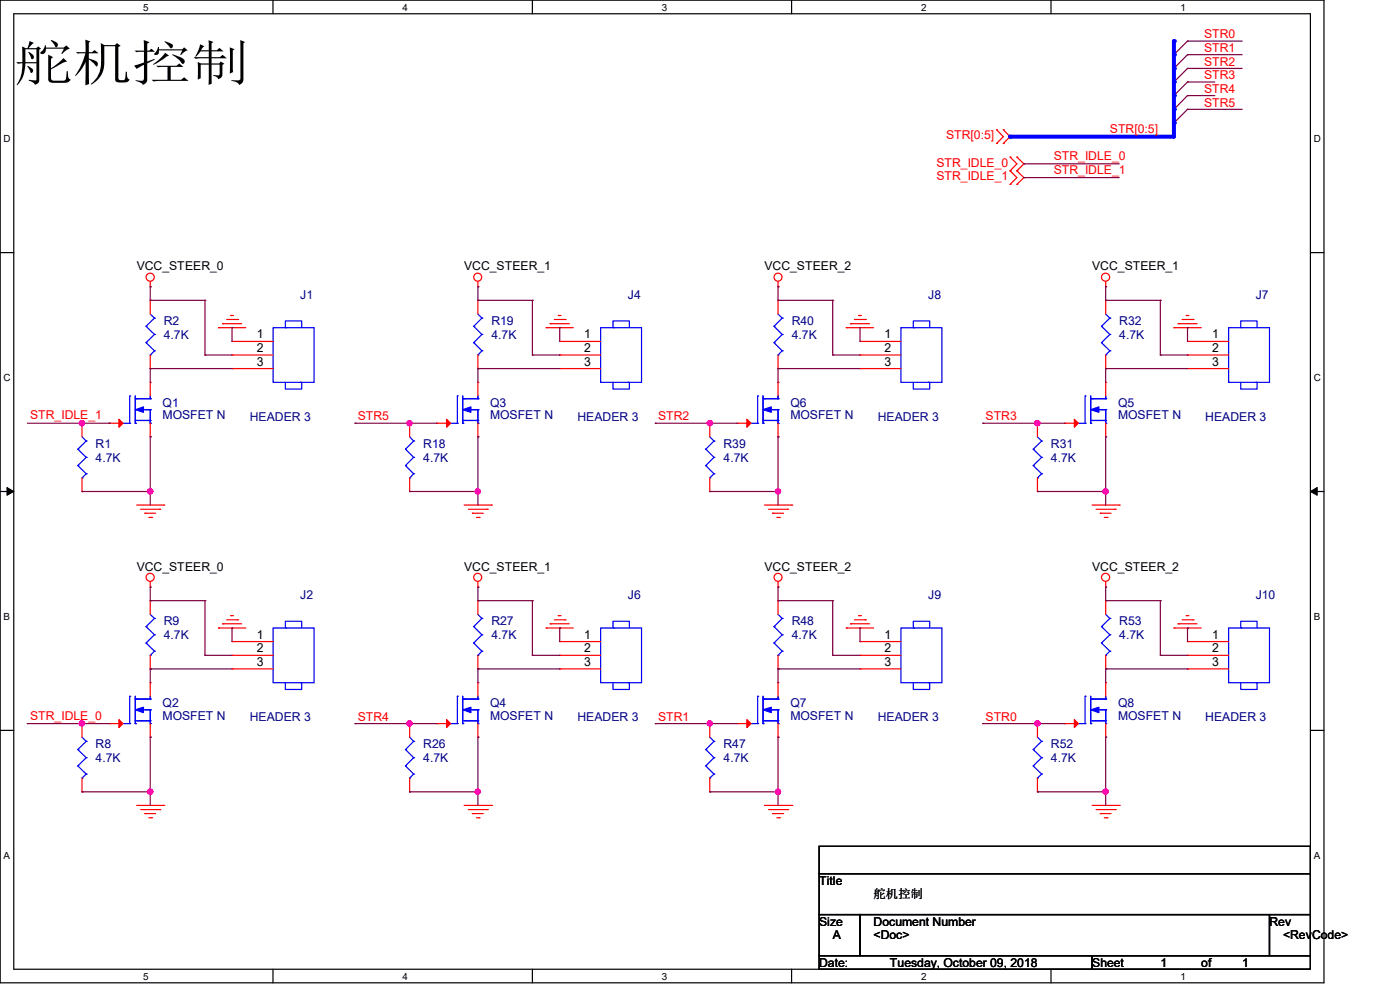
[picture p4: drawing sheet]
<svg xmlns="http://www.w3.org/2000/svg" width="297mm" height="210mm" viewBox="0 0 297 210" stroke-linecap="round" stroke-linejoin="round" font-family="sans-serif">
<path d="M0 0h280.9v208.5h-280.9zM2.9 2.9h275.1v202.7h-275.1z" fill="none" stroke="#000" stroke-width=".25"/>
<g fill="#fff">
<path d="M30.4 .3h1.1v2.4h-1.1z"/>
<path d="M30.4 205.9h1.1v2.3h-1.1z"/>
</g>
<path d="M57.9 0v2.9M57.9 205.6v2.9" fill="none" stroke="#000" stroke-width=".25"/>
<g fill="#fff">
<path d="M85.4 .3h1.1v2.4h-1.1z"/>
<path d="M85.4 205.9h1.1v2.3h-1.1z"/>
</g>
<path d="M112.9 0v2.9M112.9 205.6v2.9" fill="none" stroke="#000" stroke-width=".25"/>
<g fill="#fff">
<path d="M140.4 .3h1.2v2.4h-1.2z"/>
<path d="M140.4 205.9h1.2v2.3h-1.2z"/>
</g>
<path d="M167.9 0v2.9M167.9 205.6v2.9" fill="none" stroke="#000" stroke-width=".25"/>
<g fill="#fff">
<path d="M195.4 .3h1.2v2.4h-1.2z"/>
<path d="M195.4 205.9h1.2v2.3h-1.2z"/>
</g>
<path d="M223 0v2.9M223 205.6v2.9" fill="none" stroke="#000" stroke-width=".25"/>
<g fill="#fff">
<path d="M250.4 .3h1.2v2.4h-1.2z"/>
<path d="M250.4 205.9h1.2v2.3h-1.2z"/>
<path d="M.8 28.2h1.4v2.4h-1.4z"/>
<path d="M278.7 28.2h1.5v2.4h-1.5z"/>
<path d="M.8 78.9h1.4v2.3h-1.4z"/>
<path d="M278.7 78.9h1.5v2.3h-1.5z"/>
</g>
<path d="M0 53.6h2.9M278 53.6h2.9" fill="none" stroke="#000" stroke-width=".25"/>
<g fill="#fff">
<path d="M.8 129.6h1.3v2.3h-1.3z"/>
<path d="M278.7 129.6h1.4v2.3h-1.4z"/>
</g>
<path d="M0 104.3h2.9M278 104.3h2.9" fill="none" stroke="#000" stroke-width=".25"/>
<path d="M1.5 103.4l1.4 .9-1.4 .8zM278 104.3l1.4-.9v1.7z" fill="#000" stroke="#000" stroke-width=".21"/>
<g fill="#fff">
<path d="M.8 180.3h1.3v2.3h-1.3z"/>
<path d="M278.7 180.3h1.4v2.3h-1.4z"/>
</g>
<path d="M0 154.9h2.9M278 154.9h2.9M173.8 179.5h104.2v5.8h-104.2zM173.8 185.3h104.2v8.7h-104.2zM173.8 194h8.7v8.7h-8.7zM182.5 194h86.8v8.7h-86.8zM269.3 194h8.7v8.7h-8.7zM173.8 202.7h57.9v2.9h-57.9zM231.7 202.7h46.3v2.9h-46.3z" fill="none" stroke="#000" stroke-width=".25"/>
<g fill="none" stroke="#f00" stroke-width=".25">
<path d="M211.4 27.5h.1M211.4 30.4h.1M211.4 27.5l1.5 1.5-1.5 1.4M212.9 30.4h.1M212.9 27.5h.1M212.9 27.5l1.4 1.5-1.4 1.4M214.3 33.3h.1M214.3 36.2h.1M214.3 39.1h.1M214.3 33.3l1.4 1.5-1.4 1.4M214.3 36.2l1.4 1.5-1.4 1.4M215.7 36.2h.1"/>
<path d="M215.7 33.3h.1M215.7 39.1h.1M215.7 33.3l1.5 1.5-1.5 1.4M215.7 36.2l1.5 1.5-1.5 1.4M31.9 59.7v1.1M101.4 59.7v1.1M165.1 59.7v1.1M234.6 59.7v1.1M31.9 60.8h.1M31.9 63.7h.1M31.9 78.2h.1M31.9 63.7v2.9"/>
<path d="M31.9 75.3v2.9M46.4 69.5h.1M46.4 69.5h5.8M47.2 68.7h.1M47.2 68.7h4.1M48.1 67.8h2.3M49 66.9h.1M49 66.9h.5M49.2 72.4h.1M49.2 75.3h.1M49.2 78.2h.1M49.2 72.4h8.8"/>
<path d="M49.2 75.3h8.8M49.2 78.2h8.8M50.4 67.8h.1M101.4 60.8h.1M101.4 63.7h.1M101.4 78.2h.1M101.4 63.7v2.9M101.4 75.3v2.9M115.9 69.5h.1M115.9 69.5h5.7M116.7 68.7h.1M116.7 68.7h4.1"/>
<path d="M117.6 67.8h2.3M118.4 66.9h.1M118.4 66.9h.6M118.7 72.4h.1M118.7 75.3h.1M118.7 78.2h.1M118.7 72.4h8.7M118.7 75.3h8.7M118.7 78.2h8.7M119.9 67.8h.1M165.1 60.8h.1M165.1 63.7h.1"/>
<path d="M165.1 78.2h.1M165.1 63.7v2.9M165.1 75.3v2.9M179.5 69.5h.1M179.5 69.5h5.8M180.4 68.7h.1M180.4 68.7h4.1M181.3 67.8h2.3M182.2 66.9h.1M182.2 66.9h.6M182.5 72.4h.1M182.5 75.3h.1"/>
<path d="M182.5 78.2h.1M182.5 72.4h8.6M182.5 75.3h8.6M182.5 78.2h8.6M183.6 67.8h.1M234.6 60.8h.1M234.6 63.7h.1M234.6 78.2h.1M234.6 63.7v2.9M234.6 75.3v2.9M249 69.5h.1M249 69.5h5.8"/>
<path d="M249.9 68.7h.1M249.9 68.7h4.1M250.8 67.8h2.3M251.7 66.9h.1M251.7 66.9h.5M251.9 72.4h.1M251.9 75.3h.1M251.9 78.2h.1M251.9 72.4h8.7M251.9 75.3h8.7M251.9 78.2h8.7M253.1 67.8h.1"/>
<path d="M17.4 89.8h.1M17.4 89.8v2.9M23.2 89.8h.1M23.2 89.8h2.9M31.9 92.7h.1M31.9 81.1h.1M31.9 81.1v2.9M31.9 89.8v2.9M86.9 89.8h.1M86.9 89.8v2.9M92.7 89.8h.1M92.7 89.8h2.9"/>
<path d="M101.4 92.7h.1M101.4 81.1h.1M101.4 81.1v2.9M101.4 89.8v2.9M150.6 89.8h.1M150.6 89.8v2.9M156.4 89.8h.1M156.4 89.8h2.9M165.1 92.7h.1M165.1 81.1h.1M165.1 81.1v2.9M165.1 89.8v2.9"/>
<path d="M220.1 89.8h.1M220.1 89.8v2.9M225.9 89.8h.1M225.9 89.8h2.9M234.6 92.7h.1M234.6 81.1h.1M234.6 81.1v2.9M234.6 89.8v2.9M17.4 104.3h.1M17.4 101.4v2.9M29 107.1h5.8M29.8 108h4.1"/>
<path d="M30.7 108.9h.1M30.7 108.9h2.3M31.6 109.8h.6M32.2 109.8h.1M33.9 108h.1M34.8 107.1h.1M86.9 104.3h.1M86.9 101.4v2.9M98.5 107.1h5.8M99.4 108h4M100.2 108.9h.1M100.2 108.9h2.3"/>
<path d="M101.1 109.8h.5M101.6 109.8h.1M103.4 108h.1M104.3 107.1h.1M150.6 104.3h.1M150.6 101.4v2.9M162.2 107.1h5.8M163.1 108h4M163.9 108.9h.1M163.9 108.9h2.3M164.8 109.8h.6M165.4 109.8h.1"/>
<path d="M167.1 108h.1M168 107.1h.1M220.1 104.3h.1M220.1 101.4v2.9M231.7 107.1h5.7M232.5 108h4.1M233.4 108.9h.1M233.4 108.9h2.3M234.3 109.8h.6M234.9 109.8h.1M236.6 108h.1M237.4 107.1h.1"/>
<path d="M31.9 124.5h.1M31.9 127.4h.1M31.9 123.4v1.1M31.9 127.4v2.9M31.9 139v2.9M46.4 133.2h.1M46.4 133.2h5.8M47.2 132.3h.1M47.2 132.3h4.1M48.1 131.5h2.3M49 130.6h.1M49 130.6h.5"/>
<path d="M49.2 136.1h.1M49.2 139h.1M49.2 136.1h8.8M49.2 139h8.8M50.4 131.5h.1M101.4 124.5h.1M101.4 127.4h.1M101.4 123.4v1.1M101.4 127.4v2.9M101.4 139v2.9M115.9 133.2h.1M115.9 133.2h5.7"/>
<path d="M116.7 132.3h.1M116.7 132.3h4.1M117.6 131.5h2.3M118.4 130.6h.1M118.4 130.6h.6M118.7 136.1h.1M118.7 139h.1M118.7 136.1h8.7M118.7 139h8.7M119.9 131.5h.1M165.1 124.5h.1M165.1 127.4h.1"/>
<path d="M165.1 123.4v1.1M165.1 127.4v2.9M165.1 139v2.9M179.5 133.2h.1M179.5 133.2h5.8M180.4 132.3h.1M180.4 132.3h4.1M181.3 131.5h2.3M182.2 130.6h.1M182.2 130.6h.6M182.5 136.1h.1M182.5 139h.1"/>
<path d="M182.5 136.1h8.6M182.5 139h8.6M183.6 131.5h.1M234.6 124.5h.1M234.6 127.4h.1M234.6 123.4v1.1M234.6 127.4v2.9M234.6 139v2.9M249 133.2h.1M249 133.2h5.8M249.9 132.3h.1M249.9 132.3h4.1"/>
<path d="M250.8 131.5h2.3M251.7 130.6h.1M251.7 130.6h.5M251.9 136.1h.1M251.9 139h.1M251.9 136.1h8.7M251.9 139h8.7M253.1 131.5h.1M17.4 153.5h.1M17.4 153.5v2.9M23.2 153.5h.1M23.2 153.5h2.9"/>
<path d="M31.9 141.9h.1M31.9 156.4h.1M31.9 144.8h.1M31.9 144.8v2.9M31.9 153.5v2.9M49.2 141.9h.1M49.2 141.9h8.8M86.9 153.5h.1M86.9 153.5v2.9M92.7 153.5h.1M92.7 153.5h2.9M101.4 156.4h.1"/>
<path d="M101.4 144.8h.1M101.4 141.9h.1M101.4 144.8v2.9M101.4 153.5v2.9M118.7 141.9h.1M118.7 141.9h8.7M150.6 153.5h.1M150.6 153.5v2.9M156.4 153.5h.1M156.4 153.5h2.9M165.1 156.4h.1M165.1 144.8h.1"/>
<path d="M165.1 141.9h.1M165.1 144.8v2.9M165.1 153.5v2.9M182.5 141.9h.1M182.5 141.9h8.6M220.1 153.5h.1M220.1 153.5v2.9M225.9 153.5h.1M225.9 153.5h2.9M234.6 156.4h.1M234.6 144.8h.1M234.6 141.9h.1"/>
<path d="M234.6 144.8v2.9M234.6 153.5v2.9M251.9 141.9h.1M251.9 141.9h8.7M17.4 168h.1M17.4 165.1v2.9M29 170.9h5.8M29.8 171.7h4.1M30.7 172.6h.1M30.7 172.6h2.3M31.6 173.5h.6M32.2 173.5h.1"/>
<path d="M33.9 171.7h.1M34.8 170.9h.1M86.9 168h.1M86.9 165.1v2.9M98.5 170.9h5.8M99.4 171.7h4M100.2 172.6h.1M100.2 172.6h2.3M101.1 173.5h.5M101.6 173.5h.1M103.4 171.7h.1M104.3 170.9h.1"/>
<path d="M150.6 168h.1M150.6 165.1v2.9M162.2 170.9h5.8M163.1 171.7h4M163.9 172.6h.1M163.9 172.6h2.3M164.8 173.5h.6M165.4 173.5h.1M167.1 171.7h.1M168 170.9h.1M220.1 168h.1M220.1 165.1v2.9"/>
<path d="M231.7 170.9h5.7M232.5 171.7h4.1M233.4 172.6h.1M233.4 172.6h2.3M234.3 173.5h.6M234.9 173.5h.1M236.6 171.7h.1M237.4 170.9h.1"/>
<circle cx="31.9" cy="58.8" r=".86"/>
<circle cx="101.3" cy="58.8" r=".85"/>
<circle cx="165.1" cy="58.8" r=".85"/>
<circle cx="234.6" cy="58.8" r=".86"/>
<circle cx="31.9" cy="122.5" r=".86"/>
<circle cx="101.3" cy="122.5" r=".85"/>
<circle cx="165.1" cy="122.5" r=".85"/>
<circle cx="234.6" cy="122.5" r=".86"/>
</g>
<g fill="none" stroke="#800040" stroke-width=".25">
<path d="M249 11.6h.1M249 14.5h.1M249 17.4h.1M251.9 8.7l-2.9 2.9M251.9 11.6l-2.9 2.9M251.9 14.5l-2.9 2.9M251.9 17.4l-2.9 2.9M249 20.3h.1M249 23.2h.1M249 26.1h.1M251.9 20.3l-2.9 2.9M251.9 23.2l-2.9 2.9"/>
<path d="M31.9 60.8h.1M31.9 78.2h.1M31.9 63.7h.1M31.9 60.8v2.9M31.9 78.2v2.9M31.9 63.7h11.6M31.9 78.2h17.3M43.5 75.3h.1M43.5 63.7h.1M43.5 75.3h5.7M43.5 63.7v11.6M49.2 69.5h.1"/>
<path d="M49.2 69.5v2.9M101.4 60.8h.1M101.4 78.2h.1M101.4 63.7h.1M101.4 63.7h11.5M101.4 78.2h17.3M101.4 60.8v2.9M101.4 78.2v2.9M112.9 75.3h.1M112.9 63.7h.1M112.9 75.3h5.8M112.9 63.7v11.6"/>
<path d="M118.7 69.5h.1M118.7 69.5v2.9M165.1 60.8h.1M165.1 78.2h.1M165.1 63.7h.1M165.1 63.7h11.6M165.1 78.2h17.4M165.1 60.8v2.9M165.1 78.2v2.9M176.7 63.7h.1M176.7 75.3h.1M176.7 75.3h5.8"/>
<path d="M176.7 63.7v11.6M182.5 69.5h.1M182.5 69.5v2.9M234.6 60.8h.1M234.6 63.7h.1M234.6 78.2h.1M234.6 63.7h11.6M234.6 78.2h17.3M234.6 60.8v2.9M234.6 78.2v2.9M246.2 63.7h.1M246.2 75.3h.1"/>
<path d="M246.2 75.3h5.7M246.2 63.7v11.6M251.9 69.5h.1M251.9 69.5v2.9M5.8 89.8h11.6M17.4 89.8h.1M31.9 92.7h.1M31.9 92.7v14.4M75.3 89.8h.1M75.3 89.8h17.4M86.9 89.8h.1M101.4 92.7h.1"/>
<path d="M101.4 92.7v14.4M139 89.8h.1M139 89.8h17.4M150.6 89.8h.1M165.1 92.7h.1M165.1 92.7v14.4M208.5 89.8h.1M208.5 89.8h17.4M220.1 89.8h.1M234.6 92.7h.1M234.6 92.7v14.4M17.4 104.3h.1"/>
<path d="M17.4 104.3h14.5M31.9 104.3h.1M86.9 104.3h.1M86.9 104.3h14.5M101.4 104.3h.1M150.6 104.3h.1M150.6 104.3h14.5M165.1 104.3h.1M220.1 104.3h.1M220.1 104.3h14.5M234.6 104.3h.1M31.9 124.5h.1"/>
<path d="M31.9 127.4h.1M31.9 124.5v2.9M31.9 127.4h11.6M43.5 127.4h.1M43.5 139h.1M43.5 127.4v11.6M43.5 139h5.7M49.2 133.2h.1M49.2 133.2v2.9M101.4 124.5h.1M101.4 127.4h.1M101.4 127.4h11.5"/>
<path d="M101.4 124.5v2.9M112.9 127.4h.1M112.9 139h.1M112.9 139h5.8M112.9 127.4v11.6M118.7 133.2h.1M118.7 133.2v2.9M165.1 124.5h.1M165.1 127.4h.1M165.1 127.4h11.6M165.1 124.5v2.9M176.7 139h.1"/>
<path d="M176.7 127.4h.1M176.7 139h5.8M176.7 127.4v11.6M182.5 133.2h.1M182.5 133.2v2.9M234.6 124.5h.1M234.6 127.4h.1M234.6 127.4h11.6M234.6 124.5v2.9M246.2 139h.1M246.2 127.4h.1M246.2 139h5.7"/>
<path d="M246.2 127.4v11.6M251.9 133.2h.1M251.9 133.2v2.9M5.8 153.5h.1M5.8 153.5h17.4M17.4 153.5h.1M31.9 156.4h.1M31.9 141.9h.1M31.9 141.9v2.9M31.9 156.4v14.5M31.9 141.9h17.3M75.3 153.5h.1"/>
<path d="M75.3 153.5h17.4M86.9 153.5h.1M101.4 156.4h.1M101.4 141.9h.1M101.4 141.9h17.3M101.4 141.9v2.9M101.4 156.4v14.5M139 153.5h.1M139 153.5h17.4M150.6 153.5h.1M165.1 156.4h.1M165.1 141.9h.1"/>
<path d="M165.1 141.9h17.4M165.1 141.9v2.9M165.1 156.4v14.5M208.5 153.5h.1M208.5 153.5h17.4M220.1 153.5h.1M234.6 156.4h.1M234.6 141.9h.1M234.6 141.9h17.3M234.6 141.9v2.9M234.6 156.4v14.5M17.4 168h.1"/>
<path d="M17.4 168h14.5M31.9 168h.1M86.9 168h.1M86.9 168h14.5M101.4 168h.1M150.6 168h.1M150.6 168h14.5M165.1 168h.1M220.1 168h.1M220.1 168h14.5M234.6 168h.1"/>
</g>
<g fill="none" stroke="#00f" stroke-width=".25">
<path d="M31 69.2h.1M31 72.7h.1M31 69.2l1.8 1.8M31 72.7l1.8 1.7M31.9 75.3h.1M31.9 66.6l.9 .9M32.8 67.5h.1M32.8 71h.1M32.8 74.4h.1M32.8 67.5l-1.8 1.7M32.8 71l-1.8 1.7M32.8 74.4l-.9 .9"/>
<path d="M58 69.5h8.6v11.6h-8.6zM60.8 69.5h-.3v-1.4h3.5v1.4M100.5 69.2h.1M100.5 72.7h.1M100.5 69.2l1.7 1.8M100.5 72.7l1.7 1.7M101.4 75.3h.1M101.4 66.6l.8 .9M102.2 67.5h.1M102.2 71h.1M102.2 74.4h.1M102.2 67.5l-1.7 1.7"/>
<path d="M102.2 71l-1.7 1.7M102.2 74.4l-.8 .9M127.4 69.5h8.7v11.6h-8.7zM130.3 69.5h-.3v-1.4h3.5v1.4M164.2 69.2h.1M164.2 72.7h.1M164.2 69.2l1.7 1.8M164.2 72.7l1.7 1.7M165.1 75.3h.1M165.1 66.6l.8 .9M165.9 67.5h.1M165.9 71h.1"/>
<path d="M165.9 74.4h.1M165.9 67.5l-1.7 1.7M165.9 71l-1.7 1.7M165.9 74.4l-.8 .9M191.1 69.5h8.7v11.6h-8.7zM194 69.5h-.2v-1.4h3.4v1.4M233.7 69.2h.1M233.7 72.7h.1M233.7 69.2l1.8 1.8M233.7 72.7l1.8 1.7M234.6 75.3h.1M234.6 66.6l.9 .9"/>
<path d="M235.5 67.5h.1M235.5 71h.1M235.5 74.4h.1M235.5 67.5l-1.8 1.7M235.5 71l-1.8 1.7M235.5 74.4l-.9 .9M260.6 69.5h8.7v11.6h-8.7zM263.5 69.5h-.3v-1.4h3.5v1.4M16.5 95.3h.1M16.5 98.8h.1M16.5 95.3l1.8 1.7M16.5 98.8l1.8 1.7"/>
<path d="M17.4 92.7l.9 .9M18.3 93.6h.1M18.3 97h.1M18.3 93.6l-1.8 1.7M18.3 97l-1.8 1.8M26.1 89.8h1.4M27.5 89.8h.1M27.5 84h.1M27.5 84v5.8M28.7 89.8h.1M28.7 84.6h.1M28.7 84.6h3.2"/>
<path d="M28.7 89.2h3.2M28.7 84v5.8M29 84.6h.1M30.1 86.9h1.8M31.6 89.2h.1M31.9 84.6h.1M31.9 86.9h.1M31.9 89.8h.1M31.9 89.2h.1M31.9 84v.6M31.9 86.9v2.9M60.5 81.1v1.4h3.5v-1.4h-.3"/>
<path d="M86 95.3h.1M86 98.8h.1M86 95.3l1.8 1.7M86 98.8l1.8 1.7M86.9 92.7l.9 .9M87.8 93.6h.1M87.8 97h.1M87.8 93.6l-1.8 1.7M87.8 97l-1.8 1.8M95.6 89.8h1.4M97 89.8h.1M97 84h.1"/>
<path d="M97 84v5.8M98.2 89.8h.1M98.2 84.6h.1M98.2 84.6h3.2M98.2 89.2h3.2M98.2 84v5.8M98.5 84.6h.1M99.7 86.9h1.7M101.1 89.2h.1M101.4 84.6h.1M101.4 86.9h.1M101.4 89.8h.1"/>
<path d="M101.4 89.2h.1M101.4 84v.6M101.4 86.9v2.9M130 81.1v1.4h3.5v-1.4h-.3M149.7 95.3h.1M149.7 98.8h.1M149.7 95.3l1.8 1.7M149.7 98.8l1.8 1.7M150.6 92.7l.9 .9M151.5 93.6h.1M151.5 97h.1M151.5 93.6l-1.8 1.7"/>
<path d="M151.5 97l-1.8 1.8M159.3 89.8h1.4M160.7 89.8h.1M160.7 84h.1M160.7 84v5.8M161.9 89.8h.1M161.9 84.6h.1M161.9 84.6h3.2M161.9 89.2h3.2M161.9 84v5.8M162.2 84.6h.1M163.3 86.9h1.8"/>
<path d="M164.8 89.2h.1M165.1 84.6h.1M165.1 86.9h.1M165.1 89.8h.1M165.1 89.2h.1M165.1 84v.6M165.1 86.9v2.9M193.8 81.1v1.4h3.4v-1.4h-.3M219.2 95.3h.1M219.2 98.8h.1M219.2 95.3l1.8 1.7M219.2 98.8l1.8 1.7"/>
<path d="M220.1 92.7l.9 .9M221 93.6h.1M221 97h.1M221 93.6l-1.8 1.7M221 97l-1.8 1.8M228.8 89.8h1.4M230.2 89.8h.1M230.2 84h.1M230.2 84v5.8M231.4 89.8h.1M231.4 84.6h.1M231.4 84v5.8"/>
<path d="M231.4 84.6h3.2M231.4 89.2h3.2M231.7 84.6h.1M232.8 86.9h1.8M234.3 89.2h.1M234.6 84.6h.1M234.6 86.9h.1M234.6 89.8h.1M234.6 89.2h.1M234.6 84v.6M234.6 86.9v2.9M263.2 81.1v1.4h3.5v-1.4h-.3"/>
<path d="M17.4 101.4h.1M18.3 100.5h.1M18.3 100.5l-.9 .9M86.9 101.4h.1M87.8 100.5h.1M87.8 100.5l-.9 .9M150.6 101.4h.1M151.5 100.5h.1M151.5 100.5l-.9 .9M220.1 101.4h.1M221 100.5h.1M221 100.5l-.9 .9"/>
<path d="M31 132.9h.1M31 136.4h.1M31 132.9l1.8 1.8M31 136.4l1.8 1.7M31.9 139h.1M31.9 130.3l.9 .9M32.8 131.2h.1M32.8 134.7h.1M32.8 138.1h.1M32.8 131.2l-1.8 1.7M32.8 134.7l-1.8 1.7M32.8 138.1l-.9 .9"/>
<path d="M58 133.2h8.6v11.6h-8.6zM60.8 133.2h-.3v-1.4h3.5v1.4M100.5 132.9h.1M100.5 136.4h.1M100.5 132.9l1.7 1.8M100.5 136.4l1.7 1.7M101.4 139h.1M101.4 130.3l.8 .9M102.2 131.2h.1M102.2 134.7h.1M102.2 138.1h.1M102.2 131.2l-1.7 1.7"/>
<path d="M102.2 134.7l-1.7 1.7M102.2 138.1l-.8 .9M127.4 133.2h8.7v11.6h-8.7zM130.3 133.2h-.3v-1.4h3.5v1.4M164.2 132.9h.1M164.2 136.4h.1M164.2 132.9l1.7 1.8M164.2 136.4l1.7 1.7M165.1 139h.1M165.1 130.3l.8 .9M165.9 131.2h.1M165.9 134.7h.1"/>
<path d="M165.9 138.1h.1M165.9 131.2l-1.7 1.7M165.9 134.7l-1.7 1.7M165.9 138.1l-.8 .9M191.1 133.2h8.7v11.6h-8.7zM194 133.2h-.2v-1.4h3.4v1.4M233.7 132.9h.1M233.7 136.4h.1M233.7 132.9l1.8 1.8M233.7 136.4l1.8 1.7M234.6 139h.1M234.6 130.3l.9 .9"/>
<path d="M235.5 131.2h.1M235.5 134.7h.1M235.5 138.1h.1M235.5 131.2l-1.8 1.7M235.5 134.7l-1.8 1.7M235.5 138.1l-.9 .9M260.6 133.2h8.7v11.6h-8.7zM263.5 133.2h-.3v-1.4h3.5v1.4M16.5 159h.1M16.5 159l1.8 1.7M17.4 156.4l.9 .9M18.3 157.3h.1"/>
<path d="M18.3 157.3l-1.8 1.7M26.1 153.5h1.4M27.5 153.5h.1M27.5 147.7h.1M27.5 147.7v5.8M28.7 153.5h.1M28.7 148.3h.1M28.7 147.7v5.8M28.7 148.3h3.2M28.7 152.9h3.2M29 148.3h.1M30.1 150.6h1.8"/>
<path d="M31.6 152.9h.1M31.9 148.3h.1M31.9 150.6h.1M31.9 153.5h.1M31.9 152.9h.1M31.9 147.7v.6M31.9 150.6v2.9M60.5 144.8v1.5h3.5v-1.5h-.3M86 159h.1M86 159l1.8 1.7M86.9 156.4l.9 .9M87.8 157.3h.1"/>
<path d="M87.8 157.3l-1.8 1.7M95.6 153.5h1.4M97 153.5h.1M97 147.7h.1M97 147.7v5.8M98.2 153.5h.1M98.2 148.3h.1M98.2 147.7v5.8M98.2 148.3h3.2M98.2 152.9h3.2M98.5 148.3h.1M99.7 150.6h1.7"/>
<path d="M101.1 152.9h.1M101.4 148.3h.1M101.4 150.6h.1M101.4 153.5h.1M101.4 152.9h.1M101.4 147.7v.6M101.4 150.6v2.9M130 144.8v1.5h3.5v-1.5h-.3M149.7 159h.1M149.7 159l1.8 1.7M150.6 156.4l.9 .9M151.5 157.3h.1"/>
<path d="M151.5 157.3l-1.8 1.7M159.3 153.5h1.4M160.7 153.5h.1M160.7 147.7h.1M160.7 147.7v5.8M161.9 153.5h.1M161.9 148.3h.1M161.9 148.3h3.2M161.9 152.9h3.2M161.9 147.7v5.8M162.2 148.3h.1M163.3 150.6h1.8"/>
<path d="M164.8 152.9h.1M165.1 148.3h.1M165.1 150.6h.1M165.1 153.5h.1M165.1 152.9h.1M165.1 147.7v.6M165.1 150.6v2.9M193.8 144.8v1.5h3.4v-1.5h-.3M219.2 159h.1M219.2 159l1.8 1.7M220.1 156.4l.9 .9M221 157.3h.1"/>
<path d="M221 157.3l-1.8 1.7M228.8 153.5h1.4M230.2 153.5h.1M230.2 147.7h.1M230.2 147.7v5.8M231.4 153.5h.1M231.4 148.3h.1M231.4 147.7v5.8M231.4 148.3h3.2M231.4 152.9h3.2M231.7 148.3h.1M232.8 150.6h1.8"/>
<path d="M234.3 152.9h.1M234.6 148.3h.1M234.6 150.6h.1M234.6 153.5h.1M234.6 152.9h.1M234.6 147.7v.6M234.6 150.6v2.9M263.2 144.8v1.5h3.5v-1.5h-.3M16.5 162.5h.1M16.5 162.5l1.8 1.7M17.4 165.1h.1M18.3 160.7h.1"/>
<path d="M18.3 164.2h.1M18.3 160.7l-1.8 1.8M18.3 164.2l-.9 .9M86 162.5h.1M86 162.5l1.8 1.7M86.9 165.1h.1M87.8 160.7h.1M87.8 164.2h.1M87.8 160.7l-1.8 1.8M87.8 164.2l-.9 .9M149.7 162.5h.1M149.7 162.5l1.8 1.7"/>
<path d="M150.6 165.1h.1M151.5 160.7h.1M151.5 164.2h.1M151.5 160.7l-1.8 1.8M151.5 164.2l-.9 .9M219.2 162.5h.1M219.2 162.5l1.8 1.7M220.1 165.1h.1M221 160.7h.1M221 164.2h.1M221 160.7l-1.8 1.8M221 164.2l-.9 .9"/>
</g>
<g fill="#00f" stroke="#00f" stroke-width=".25">
<path d="M231.4 86.9l1.7-.6v1.2z"/>
<path d="M28.7 86.9l1.7-.6v1.2z"/>
<path d="M98.2 150.6l1.7-.6v1.2z"/>
<path d="M231.4 150.6l1.7-.6v1.2z"/>
<path d="M98.2 86.9l1.7-.6v1.2z"/>
<path d="M161.9 86.9l1.7-.6v1.2z"/>
<path d="M161.9 150.6l1.7-.6v1.2z"/>
<path d="M28.7 150.6l1.7-.6v1.2z"/>
</g>
<g fill="#f00" stroke="#f00" stroke-width=".25">
<path d="M227.9 88.9l.9 .9-.9 .8z"/>
<path d="M25.2 88.9l.9 .9-.9 .8z"/>
<path d="M94.7 152.7l.9 .8-.9 .8z"/>
<path d="M227.9 152.7l.9 .8-.9 .8z"/>
<path d="M94.7 88.9l.9 .9-.9 .8z"/>
<path d="M158.5 88.9l.8 .9-.8 .8z"/>
<path d="M158.5 152.7l.8 .8-.8 .8z"/>
<path d="M25.2 152.7l.9 .8-.9 .8z"/>
</g>
<g fill="#f0f" stroke="#f0f" stroke-width=".25">
<circle cx="17.4" cy="89.8" r=".56"/>
<circle cx="31.9" cy="104.2" r=".56"/>
<circle cx="31.9" cy="167.9" r=".56"/>
<circle cx="17.4" cy="153.5" r=".56"/>
<circle cx="86.9" cy="89.8" r=".55"/>
<circle cx="101.3" cy="104.2" r=".55"/>
<circle cx="86.9" cy="153.5" r=".55"/>
<circle cx="101.3" cy="167.9" r=".55"/>
<circle cx="150.6" cy="153.5" r=".55"/>
<circle cx="165.1" cy="167.9" r=".55"/>
<circle cx="234.6" cy="104.2" r=".56"/>
<circle cx="220.1" cy="89.8" r=".56"/>
<circle cx="220.1" cy="153.5" r=".56"/>
<circle cx="234.6" cy="167.9" r=".56"/>
<circle cx="165.1" cy="104.2" r=".55"/>
<circle cx="150.6" cy="89.8" r=".55"/>
</g>
<path d="M214.3 29h34.7" fill="none" stroke="#00f" stroke-width=".85"/>
<circle cx="214.3" cy="29" r=".42" fill="#00f"/>
<path d="M249 8.7v2.9" fill="none" stroke="#00f" stroke-width=".85"/>
<circle cx="249" cy="8.7" r=".42" fill="#00f"/>
<path d="M249 11.6v2.9" fill="none" stroke="#00f" stroke-width=".85"/>
<circle cx="249" cy="11.6" r=".42" fill="#00f"/>
<path d="M249 14.5v2.9" fill="none" stroke="#00f" stroke-width=".85"/>
<circle cx="249" cy="14.5" r=".42" fill="#00f"/>
<path d="M249 17.4v2.9" fill="none" stroke="#00f" stroke-width=".85"/>
<circle cx="249" cy="17.4" r=".42" fill="#00f"/>
<path d="M249 20.3v2.9" fill="none" stroke="#00f" stroke-width=".85"/>
<circle cx="249" cy="20.3" r=".42" fill="#00f"/>
<path d="M249 23.2v2.9" fill="none" stroke="#00f" stroke-width=".85"/>
<circle cx="249" cy="23.2" r=".42" fill="#00f"/>
<path d="M249 26.1v2.9" fill="none" stroke="#00f" stroke-width=".85"/>
<circle cx="249" cy="26.1" r=".42" fill="#00f"/>
<g fill="none" stroke="#800040" stroke-width=".25">
<path d="M251.9 8.7h.1M251.9 11.6h.1M251.9 14.5h.1M251.9 17.4h.1M251.9 8.7h11.6M251.9 11.6h11.6M251.9 14.5h11.6M251.9 17.4h5.8M217.2 34.8h.1M217.2 37.7h.1M217.2 34.8h20.2M217.2 37.7h20.2"/>
<path d="M251.9 20.3h.1M251.9 23.2h.1M251.9 20.3h5.8M251.9 23.2h11.6M17.4 89.8h5.8M23.2 89.8h.1"/>
</g>
<g fill="#f0f" stroke="#f0f" stroke-width=".25">
<circle cx="17.4" cy="89.8" r=".56"/>
<circle cx="31.9" cy="104.2" r=".56"/>
<circle cx="31.9" cy="167.9" r=".56"/>
<circle cx="17.4" cy="153.5" r=".56"/>
<circle cx="86.9" cy="89.8" r=".55"/>
<circle cx="101.3" cy="104.2" r=".55"/>
<circle cx="86.9" cy="153.5" r=".55"/>
<circle cx="101.3" cy="167.9" r=".55"/>
<circle cx="150.6" cy="153.5" r=".55"/>
<circle cx="165.1" cy="167.9" r=".55"/>
<circle cx="234.6" cy="104.2" r=".56"/>
<circle cx="220.1" cy="89.8" r=".56"/>
<circle cx="220.1" cy="153.5" r=".56"/>
<circle cx="234.6" cy="167.9" r=".56"/>
<circle cx="165.1" cy="104.2" r=".55"/>
<circle cx="150.6" cy="89.8" r=".55"/>
</g>
<text font-size="10.4" x="2.9" y="17">舵机控制</text>
<g font-size="2.6" fill="#f00">
<text x="255.4" y="8.1">STR0</text>
<text x="255.4" y="11">STR1</text>
<text x="255.4" y="13.9">STR2</text>
<text x="255.4" y="16.8">STR3</text>
<text x="255.4" y="19.7">STR4</text>
<text x="255.4" y="22.6">STR5</text>
<text x="200.7" y="29.6">STR[0:5]</text>
<text x="235.5" y="28.1">STR[0:5]</text>
<text x="198.7" y="35.3">STR_IDLE_0</text>
<text x="223.6" y="34">STR_IDLE_0</text>
<text x="198.7" y="38.3">STR_IDLE_1</text>
<text x="223.6" y="36.9">STR_IDLE_1</text>
<text x="6.4" y="89">STR_IDLE_1</text>
<text x="75.9" y="89.2">STR5</text>
<text x="139.6" y="89.2">STR2</text>
<text x="209.1" y="89.2">STR3</text>
<text x="6.4" y="152.7">STR_IDLE_0</text>
<text x="75.9" y="152.9">STR4</text>
<text x="139.6" y="152.9">STR1</text>
<text x="209.1" y="152.9">STR0</text>
</g>
<g font-size="2.6">
<text x="29" y="57.4">VCC_STEER_0</text>
<text x="98.5" y="57.4">VCC_STEER_1</text>
<text x="162.2" y="57.4">VCC_STEER_2</text>
<text x="231.7" y="57.4">VCC_STEER_1</text>
<text x="54.5" y="71.8">1</text>
<text x="124" y="71.8">1</text>
<text x="187.7" y="71.8">1</text>
<text x="257.2" y="71.8">1</text>
<text x="54.5" y="74.7">2</text>
<text x="54.5" y="77.6">3</text>
<text x="124" y="74.7">2</text>
<text x="124" y="77.6">3</text>
<text x="187.7" y="74.7">2</text>
<text x="187.7" y="77.6">3</text>
<text x="257.2" y="74.7">2</text>
<text x="257.2" y="77.6">3</text>
<text x="29" y="121.1">VCC_STEER_0</text>
<text x="98.5" y="121.1">VCC_STEER_1</text>
<text x="162.2" y="121.1">VCC_STEER_2</text>
<text x="231.7" y="121.1">VCC_STEER_2</text>
<text x="54.5" y="135.5">1</text>
<text x="124" y="135.5">1</text>
<text x="187.7" y="135.5">1</text>
<text x="257.2" y="135.5">1</text>
<text x="54.5" y="138.4">2</text>
<text x="54.5" y="141.3">3</text>
<text x="124" y="138.4">2</text>
<text x="124" y="141.3">3</text>
<text x="187.7" y="138.4">2</text>
<text x="187.7" y="141.3">3</text>
<text x="257.2" y="138.4">2</text>
<text x="257.2" y="141.3">3</text>
<text x="173.8" y="187.7">Title</text>
<text x="185.3" y="190.6">舵机控制</text>
<text x="173.8" y="196.3">Size</text>
<text x="185.3" y="196.3">Document Number</text>
<text x="269.3" y="196.3">Rev</text>
<text x="176.7" y="199.3">A</text>
<text x="185.3" y="199.3">&lt;Doc&gt;</text>
<text x="272.2" y="199.3">&lt;RevCode&gt;</text>
<text x="173.8" y="205.1">Date:</text>
<text x="188.8" y="205.1">Tuesday, October 09, 2018</text>
<text x="231.7" y="205.1">Sheet</text>
<text x="246.2" y="205.1">1</text>
<text x="254.8" y="205.1">of</text>
<text x="263.5" y="205.1">1</text>
</g>
<g font-size="2.6" fill="#000080">
<text x="63.7" y="63.5">J1</text>
<text x="133.2" y="63.5">J4</text>
<text x="196.9" y="63.5">J8</text>
<text x="266.4" y="63.5">J7</text>
<text x="34.8" y="69">R2</text>
<text x="34.8" y="71.8">4.7K</text>
<text x="104.3" y="69">R19</text>
<text x="104.3" y="71.8">4.7K</text>
<text x="168" y="69">R40</text>
<text x="168" y="71.8">4.7K</text>
<text x="237.4" y="69">R32</text>
<text x="237.4" y="71.8">4.7K</text>
<text x="34.5" y="86.3">Q1</text>
<text x="34.5" y="88.9">MOSFET N</text>
<text x="53" y="89.2">HEADER 3</text>
<text x="104" y="86.3">Q3</text>
<text x="104" y="88.9">MOSFET N</text>
<text x="122.5" y="89.2">HEADER 3</text>
<text x="167.7" y="86.3">Q6</text>
<text x="167.7" y="88.9">MOSFET N</text>
<text x="186.2" y="89.2">HEADER 3</text>
<text x="237.2" y="86.3">Q5</text>
<text x="237.2" y="88.9">MOSFET N</text>
<text x="255.7" y="89.2">HEADER 3</text>
<text x="20.3" y="95">R1</text>
<text x="89.8" y="95">R18</text>
<text x="153.5" y="95">R39</text>
<text x="223" y="95">R31</text>
<text x="20.3" y="97.9">4.7K</text>
<text x="89.8" y="97.9">4.7K</text>
<text x="153.5" y="97.9">4.7K</text>
<text x="223" y="97.9">4.7K</text>
<text x="63.7" y="127.2">J2</text>
<text x="133.2" y="127.2">J6</text>
<text x="196.9" y="127.2">J9</text>
<text x="266.4" y="127.2">J10</text>
<text x="34.8" y="132.7">R9</text>
<text x="34.8" y="135.6">4.7K</text>
<text x="104.3" y="132.7">R27</text>
<text x="104.3" y="135.6">4.7K</text>
<text x="168" y="132.7">R48</text>
<text x="168" y="135.6">4.7K</text>
<text x="237.4" y="132.7">R53</text>
<text x="237.4" y="135.6">4.7K</text>
<text x="34.5" y="150">Q2</text>
<text x="34.5" y="152.7">MOSFET N</text>
<text x="53" y="152.9">HEADER 3</text>
<text x="104" y="150">Q4</text>
<text x="104" y="152.7">MOSFET N</text>
<text x="122.5" y="152.9">HEADER 3</text>
<text x="167.7" y="150">Q7</text>
<text x="167.7" y="152.7">MOSFET N</text>
<text x="186.2" y="152.9">HEADER 3</text>
<text x="237.2" y="150">Q8</text>
<text x="237.2" y="152.7">MOSFET N</text>
<text x="255.7" y="152.9">HEADER 3</text>
<text x="20.3" y="158.7">R8</text>
<text x="20.3" y="161.6">4.7K</text>
<text x="89.8" y="158.7">R26</text>
<text x="89.8" y="161.6">4.7K</text>
<text x="153.5" y="158.7">R47</text>
<text x="153.5" y="161.6">4.7K</text>
<text x="223" y="158.7">R52</text>
<text x="223" y="161.6">4.7K</text>
</g>
<g font-size="2.1">
<text x="30.4" y="2.2">5</text>
<text x="85.4" y="2.2">4</text>
<text x="140.4" y="2.2">3</text>
<text x="195.4" y="2.2">2</text>
<text x="250.4" y="2.2">1</text>
<text x=".8" y="30.1">D</text>
<text x="278.7" y="30.1">D</text>
<text x=".8" y="80.8">C</text>
<text x="278.7" y="80.8">C</text>
<text x=".8" y="131.5">B</text>
<text x="278.7" y="131.5">B</text>
<text x=".8" y="182.2">A</text>
<text x="278.7" y="182.2">A</text>
<text x="30.4" y="207.8">5</text>
<text x="85.4" y="207.8">4</text>
<text x="140.4" y="207.8">3</text>
<text x="195.4" y="207.8">2</text>
<text x="250.4" y="207.8">1</text>
</g>
</svg>
